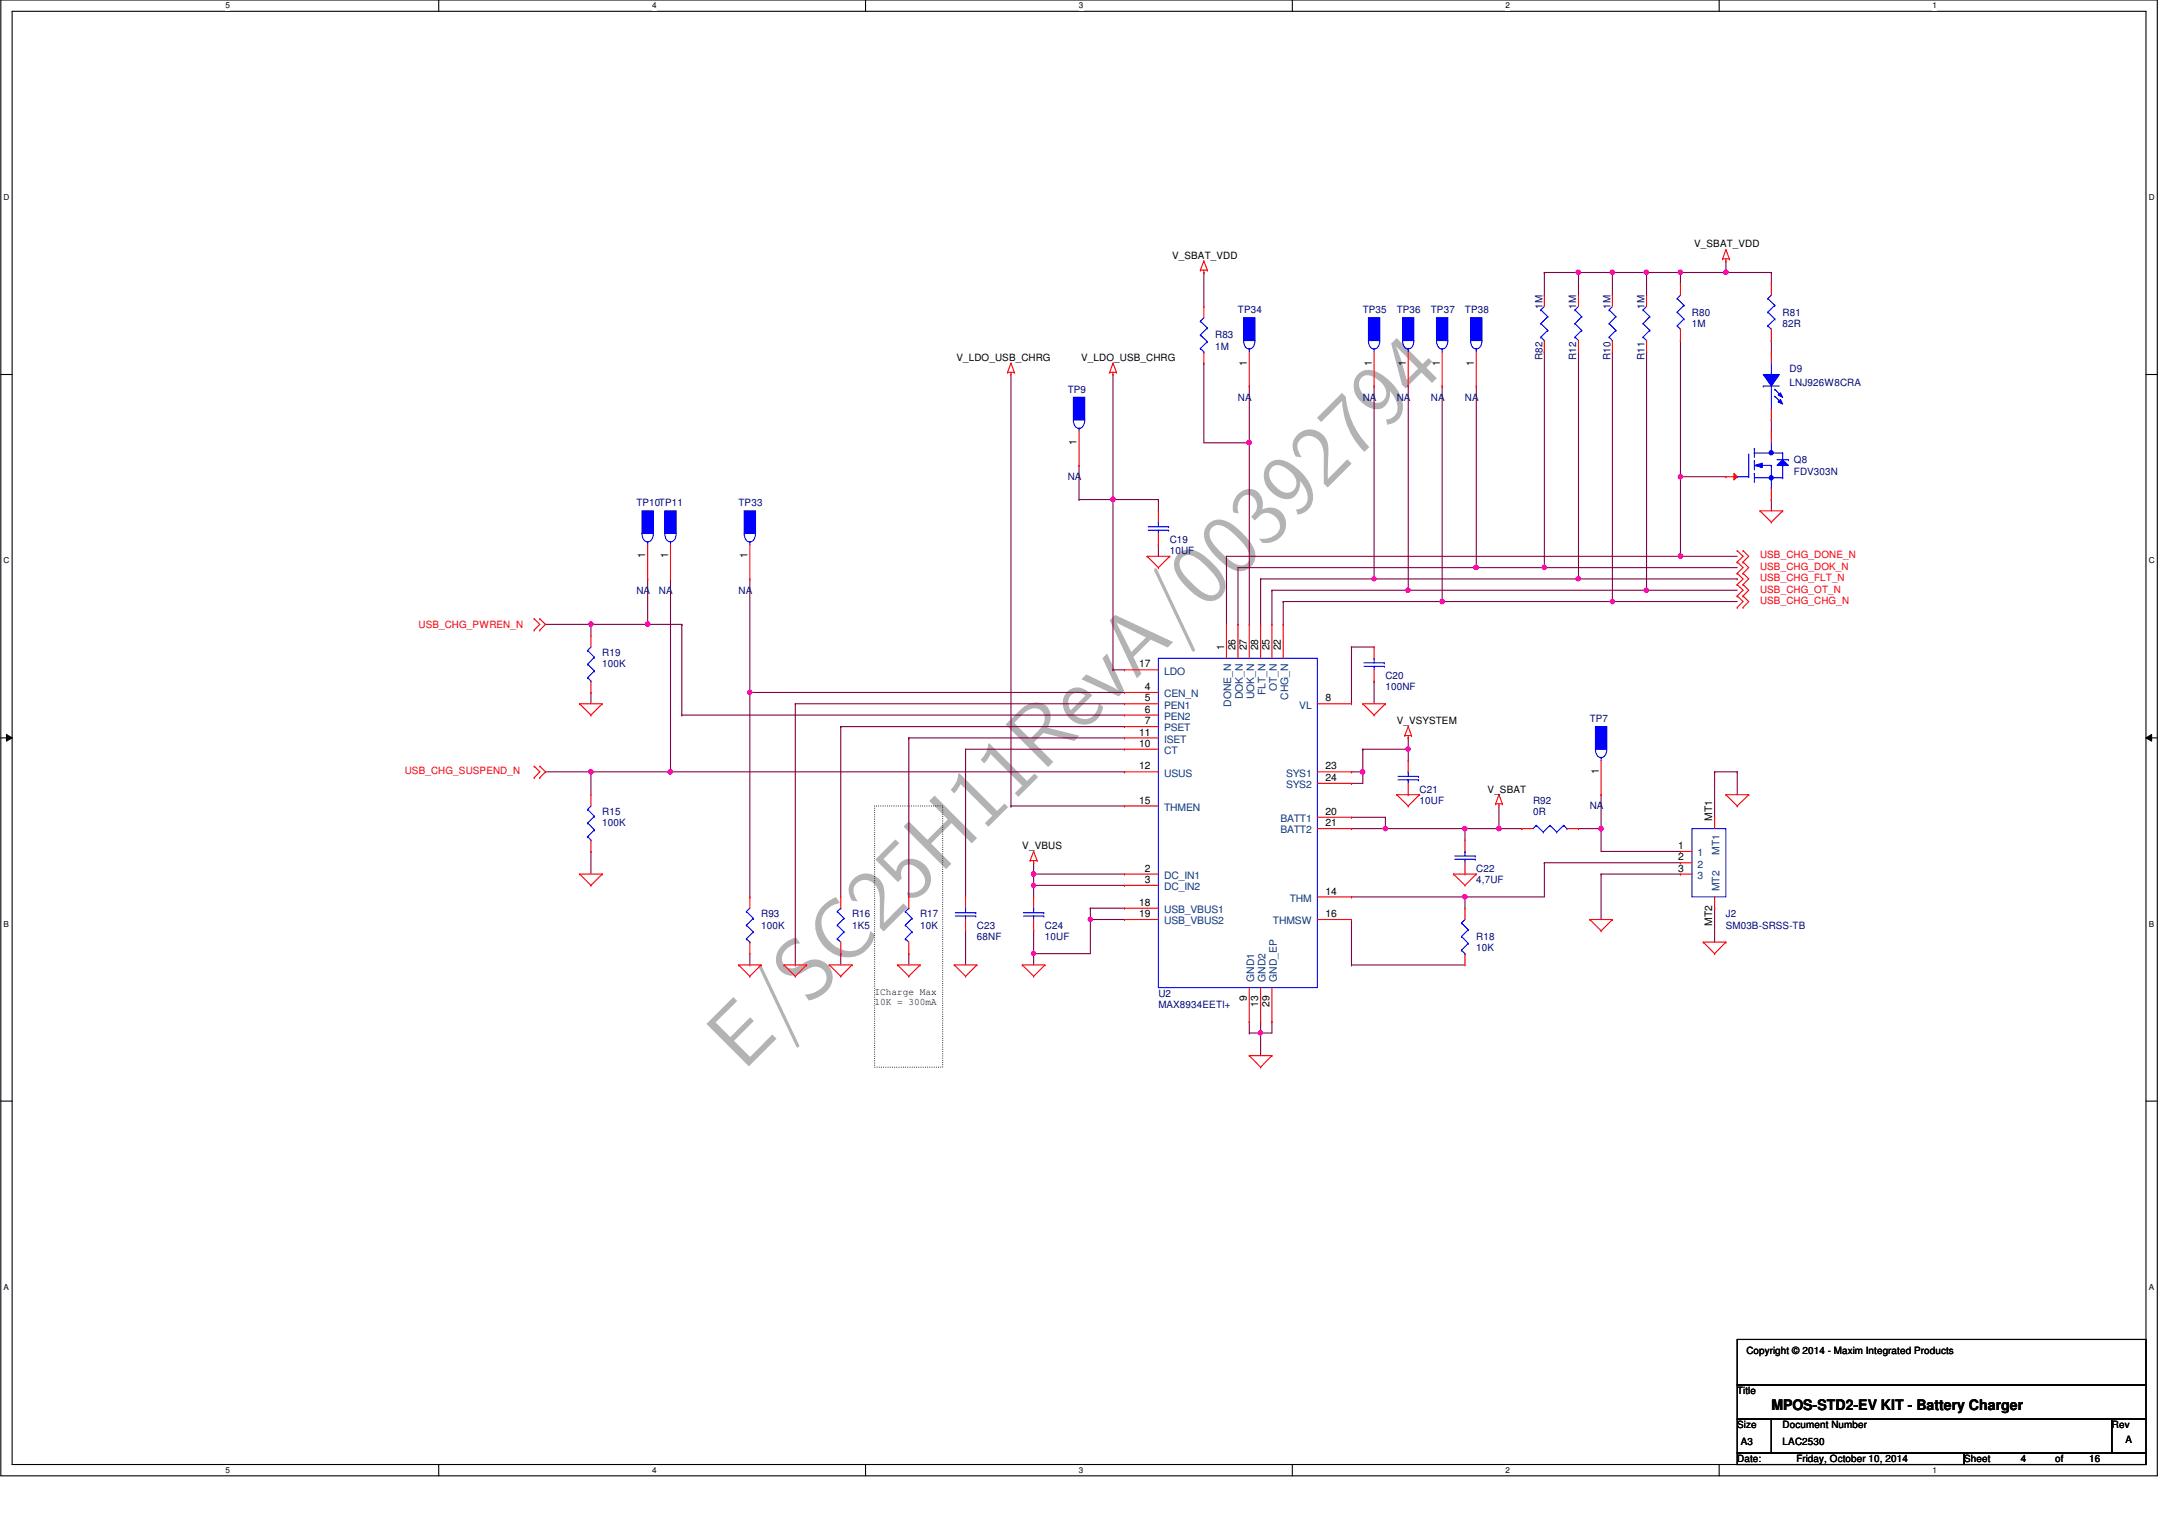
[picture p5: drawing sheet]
<svg xmlns="http://www.w3.org/2000/svg" width="420mm" height="297mm" viewBox="0 0 420 297" stroke-linecap="round" stroke-linejoin="round" font-family="sans-serif">
<path d="M.2 0h419.8v287.3h-419.8zM2.4 2.2h415.4v282.9h-415.4z" fill="none" stroke="#000" stroke-width=".21"/>
<g fill="#fff">
<path d="M43.9 .2h.9v1.8h-.9z"/>
<path d="M43.9 285.3h.9v1.8h-.9z"/>
</g>
<path d="M85.4 0v2.2M85.4 285.1v2.2" fill="none" stroke="#000" stroke-width=".21"/>
<g fill="#fff">
<path d="M126.9 .2h.9v1.8h-.9z"/>
<path d="M126.9 285.3h.9v1.8h-.9z"/>
</g>
<path d="M168.5 0v2.2M168.5 285.1v2.2" fill="none" stroke="#000" stroke-width=".21"/>
<g fill="#fff">
<path d="M210 .2h.9v1.8h-.9z"/>
<path d="M210 285.3h.9v1.8h-.9z"/>
</g>
<path d="M251.6 0v2.2M251.6 285.1v2.2" fill="none" stroke="#000" stroke-width=".21"/>
<g fill="#fff">
<path d="M293.1 .2h.9v1.8h-.9z"/>
<path d="M293.1 285.3h.9v1.8h-.9z"/>
</g>
<path d="M334.7 0v2.2M334.7 285.1v2.2" fill="none" stroke="#000" stroke-width=".21"/>
<g fill="#fff">
<path d="M376.2 .2h.9v1.8h-.9z"/>
<path d="M376.2 285.3h.9v1.8h-.9z"/>
<path d="M.7 37.5h1.2v1.8h-1.2z"/>
<path d="M418.4 37.5h1.1v1.8h-1.1z"/>
<path d="M.7 108.2h1.2v1.8h-1.2z"/>
<path d="M418.4 108.2h1.1v1.8h-1.1z"/>
</g>
<path d="M.2 72.9h2.2M417.8 72.9h2.2" fill="none" stroke="#000" stroke-width=".21"/>
<g fill="#fff">
<path d="M.7 179h1.1v1.8h-1.1z"/>
<path d="M418.4 179h1v1.8h-1z"/>
</g>
<path d="M.2 143.6h2.2M417.8 143.6h2.2" fill="none" stroke="#000" stroke-width=".21"/>
<path d="M1.3 143l1.1 .6-1.1 .7zM417.8 143.6l1.1-.6v1.3z" fill="#000"/>
<path d="M1.3 143l1.1 .6-1.1 .7zM417.8 143.6l1.1-.6v1.3z" fill="none" stroke="#000" stroke-width=".19"/>
<g fill="#fff">
<path d="M.7 249.7h1.1v1.8h-1.1z"/>
<path d="M418.4 249.7h1v1.8h-1z"/>
</g>
<path d="M.2 214.3h2.2M417.8 214.3h2.2" fill="none" stroke="#000" stroke-width=".21"/>
<path d="M170.3 156.9h13.2v50.8h-13.2z" fill="none" stroke="#000" stroke-width=".21" stroke-dasharray="0 .4"/>
<path d="M146 134.8v39.8M146 174.6h.1M269.7 161.3h.1M269.7 161.3h22.1M291.8 161.3h.1" fill="none" stroke="#800040" stroke-width=".21"/>
<circle cx="285.2" cy="161.3" r=".43" fill="#f0f"/>
<circle cx="285.2" cy="161.3" r=".43" fill="none" stroke="#f0f" stroke-width=".21"/>
<circle cx="291.8" cy="161.3" r=".43" fill="#f0f"/>
<circle cx="291.8" cy="161.3" r=".43" fill="none" stroke="#f0f" stroke-width=".21"/>
<path d="M263.1 161.3h.1M263.1 161.3h6.6M285.2 161.3h.1M285.2 161.3v2.2" fill="none" stroke="#800040" stroke-width=".21"/>
<circle cx="269.7" cy="161.3" r=".43" fill="#f0f"/>
<circle cx="269.7" cy="161.3" r=".43" fill="none" stroke="#f0f" stroke-width=".21"/>
<path d="M263.1 159.1h.1M263.1 159.1h6.6M265.3 145.8h.1M269.7 159.1h.1M269.7 159.1v2.2M274.2 143.6h.1M274.2 143.6v2.2h-8.9" fill="none" stroke="#800040" stroke-width=".21"/>
<circle cx="274.1" cy="145.8" r=".42" fill="#f0f"/>
<circle cx="274.1" cy="145.8" r=".42" fill="none" stroke="#f0f" stroke-width=".21"/>
<path d="M263.1 152.5h.1M263.1 150.2h.1M263.1 150.2h2.2M265.3 145.8h.1M265.3 150.2h.1M265.3 145.8v6.7h-2.2M274.2 145.8h.1M274.2 145.8v2.2" fill="none" stroke="#800040" stroke-width=".21"/>
<circle cx="265.3" cy="150.2" r=".43" fill="#f0f"/>
<circle cx="265.3" cy="150.2" r=".43" fill="none" stroke="#f0f" stroke-width=".21"/>
<path d="M263.1 174.6h.1M263.1 174.6h22.1" fill="none" stroke="#800040" stroke-width=".21"/>
<circle cx="285.2" cy="174.5" r=".43" fill="#f0f"/>
<circle cx="285.2" cy="174.5" r=".43" fill="none" stroke="#f0f" stroke-width=".21"/>
<path d="M263.1 179h.1M263.1 179v8.8M285.2 174.6h.1M285.2 174.6v2.2M285.2 174.6h15.5M245.4 198.9h.1M245.4 198.9v2.2M263.1 187.8h.1M263.1 187.8h22.1" fill="none" stroke="#800040" stroke-width=".21"/>
<circle cx="245.4" cy="201.1" r=".4" fill="#f0f"/>
<circle cx="245.4" cy="201.1" r=".4" fill="none" stroke="#f0f" stroke-width=".21"/>
<g fill="none" stroke="#800040" stroke-width=".21">
<path d="M216.7 97.2h.1M216.7 97.2h8.8M216.7 97.2v33.2M225.5 97.2h.1M225.5 97.2v2.2M225.5 106h.1M225.5 106v2.3M216.7 130.4h.1M216.7 130.4h2.2M201.2 170.1h.1M201.2 170.1h17.7M243.2 198.9h.1"/>
<path d="M243.2 198.9v2.2M247.6 198.9h.1M247.6 198.9v2.2h-4.4M243.2 201.1h.1M245.4 201.1h.1M245.4 201.1v4.4"/>
</g>
<circle cx="201.2" cy="170.1" r=".42" fill="#f0f"/>
<circle cx="201.2" cy="170.1" r=".42" fill="none" stroke="#f0f" stroke-width=".21"/>
<path d="M201.2 170.1h.1M201.2 172.3h.1M201.2 170.1v2.2M201.2 172.3h17.7" fill="none" stroke="#800040" stroke-width=".21"/>
<circle cx="201.2" cy="172.3" r=".42" fill="#f0f"/>
<circle cx="201.2" cy="172.3" r=".42" fill="none" stroke="#f0f" stroke-width=".21"/>
<path d="M201.2 172.3h.1M201.2 172.3v2.3M201.2 181.2h.1M201.2 185.6h.1M201.2 181.2v4.4M201.2 185.6h11.1" fill="none" stroke="#800040" stroke-width=".21"/>
<circle cx="201.2" cy="185.6" r=".42" fill="#f0f"/>
<circle cx="201.2" cy="185.6" r=".42" fill="none" stroke="#f0f" stroke-width=".21"/>
<path d="M212.3 179h.1M212.3 179v6.6M201.2 185.6h.1M201.2 185.6v2.2" fill="none" stroke="#800040" stroke-width=".21"/>
<circle cx="212.3" cy="179" r=".4" fill="#f0f"/>
<circle cx="212.3" cy="179" r=".4" fill="none" stroke="#f0f" stroke-width=".21"/>
<g fill="none" stroke="#800040" stroke-width=".21">
<path d="M196.8 72.9v84M216.7 72.9h.1M216.7 72.9v24.3M146 134.8h.1M146 134.8h72.9M154.8 137h.1M154.8 137v50.8M154.8 137h64.1M263.1 125.9h.1M263.1 125.9h4.4M263.1 125.9v11.1M267.5 132.6h.1"/>
<path d="M267.5 132.6v4.4M163.7 141.4h.1M163.7 141.4v33.2M163.7 141.4h55.2M188 145.8h.1M188 145.8v28.8M188 145.8h30.9M196.8 156.9h.1M196.8 156.9h22.1M201.2 167.9h.1M201.2 167.9v2.2M212.3 179h.1"/>
<path d="M212.3 176.8h.1M212.3 179h6.6M212.3 176.8h6.6M212.3 176.8v2.2M154.8 187.8h.1M163.7 185.6h.1M163.7 185.6v2.2M176.9 185.6h.1M176.9 185.6v2.2M188 181.2h.1M188 181.2v6.6"/>
</g>
<circle cx="146" cy="134.8" r=".4" fill="#f0f"/>
<circle cx="146" cy="134.8" r=".4" fill="none" stroke="#f0f" stroke-width=".21"/>
<path d="M106.2 121.5h8.9M115.1 134.8h.1M115.1 121.5h.1M115.1 134.8v2.2M176.9 143.6h.1M176.9 143.6v31M176.9 143.6h42" fill="none" stroke="#800040" stroke-width=".21"/>
<circle cx="115" cy="121.5" r=".43" fill="#f0f"/>
<circle cx="115" cy="121.5" r=".43" fill="none" stroke="#f0f" stroke-width=".21"/>
<g fill="none" stroke="#800040" stroke-width=".21">
<path d="M333.8 150.2h.1M333.8 150.2v8.9M333.8 150.2h4.4M338.2 150.2h.1M338.2 150.2v4.5M300.7 167.9h.1M300.7 167.9v6.7M300.7 167.9h26.5M311.7 170.1h.1M311.7 161.3h.1M311.7 170.1h15.5M311.7 161.3v4.4"/>
<path d="M311.7 170.1v8.9M327.2 170.1h.1M327.2 167.9h.1M333.8 176.8h.1M333.8 176.8v6.6"/>
</g>
<circle cx="311.7" cy="161.3" r=".42" fill="#f0f"/>
<circle cx="311.7" cy="161.3" r=".42" fill="none" stroke="#f0f" stroke-width=".21"/>
<path d="M245.4 112.7h.1M245.4 112.7v8.8M247.6 114.9h.1M247.6 114.9h26.6M247.6 114.9v6.6M249.8 117.1h31M267.5 112.7h.1M267.5 112.7h39.8M274.2 114.9h.1M280.8 117.1h.1M311.7 165.7h15.5M327.2 165.7h.1" fill="none" stroke="#800040" stroke-width=".21"/>
<circle cx="280.8" cy="117.1" r=".43" fill="#f0f"/>
<circle cx="280.8" cy="117.1" r=".43" fill="none" stroke="#f0f" stroke-width=".21"/>
<g fill="none" stroke="#800040" stroke-width=".21">
<path d="M238.8 108.3h.1M238.8 108.3v13.2M238.8 108.3h88.4M249.8 117.1h.1M249.8 117.1v4.4M132.7 121.5h.1M132.7 139.2h.1M132.7 121.5v17.7M132.7 139.2h86.2M115.1 150.2h.1M115.1 150.2v4.5M115.1 150.2h15.4"/>
<path d="M130.5 150.2h.1M115.1 165.7h.1M115.1 165.7v4.4"/>
</g>
<circle cx="327.2" cy="108.2" r=".43" fill="#f0f"/>
<circle cx="327.2" cy="108.2" r=".43" fill="none" stroke="#f0f" stroke-width=".21"/>
<path d="M115.1 121.5h.1M115.1 121.5v2.2M115.1 121.5h11M126.1 121.5h.1M106.2 150.2h.1M106.2 150.2h8.9" fill="none" stroke="#800040" stroke-width=".21"/>
<circle cx="115" cy="150.2" r=".43" fill="#f0f"/>
<circle cx="115" cy="150.2" r=".43" fill="none" stroke="#f0f" stroke-width=".21"/>
<path d="M267.5 75.1h.1M267.5 75.1v37.6M311.7 154.7h.1M311.7 154.7v6.6" fill="none" stroke="#800040" stroke-width=".21"/>
<circle cx="267.5" cy="112.7" r=".4" fill="#f0f"/>
<circle cx="267.5" cy="112.7" r=".4" fill="none" stroke="#f0f" stroke-width=".21"/>
<path d="M126.1 112.7v8.8M126.1 121.5h.1" fill="none" stroke="#800040" stroke-width=".21"/>
<circle cx="126.1" cy="121.5" r=".43" fill="#f0f"/>
<circle cx="126.1" cy="121.5" r=".43" fill="none" stroke="#f0f" stroke-width=".21"/>
<path d="M130.5 112.7v37.5M126.1 121.5h6.6M132.7 121.5h.1M130.5 150.2h.1" fill="none" stroke="#800040" stroke-width=".21"/>
<circle cx="130.5" cy="150.2" r=".43" fill="#f0f"/>
<circle cx="130.5" cy="150.2" r=".43" fill="none" stroke="#f0f" stroke-width=".21"/>
<path d="M210.1 97.2h.1M210.1 97.2h6.6M130.5 150.2h88.4M218.9 150.2h.1" fill="none" stroke="#800040" stroke-width=".21"/>
<circle cx="216.7" cy="97.2" r=".43" fill="#f0f"/>
<circle cx="216.7" cy="97.2" r=".43" fill="none" stroke="#f0f" stroke-width=".21"/>
<path d="M327.2 53h.1M327.2 53h17.7M327.2 53v2.2M336 50.8h.1M336 53h.1M336 50.8v2.2M210.1 90.6h.1M210.1 90.6v6.6M291.8 156.9v4.4M291.8 161.3h.1M291.8 161.3h4.5M296.3 161.3h.1" fill="none" stroke="#800040" stroke-width=".21"/>
<circle cx="336" cy="53" r=".43" fill="#f0f"/>
<circle cx="336" cy="53" r=".43" fill="none" stroke="#f0f" stroke-width=".21"/>
<path d="M344.9 53h.1M344.9 53v2.2M327.2 66.3h.1M327.2 66.3v26.5M344.9 66.3h.1M344.9 66.3v2.2M327.2 92.8h.1M327.2 92.8h8.8M344.9 81.7h.1M344.9 81.7v2.2" fill="none" stroke="#800040" stroke-width=".21"/>
<circle cx="327.2" cy="92.8" r=".43" fill="#f0f"/>
<circle cx="327.2" cy="92.8" r=".43" fill="none" stroke="#f0f" stroke-width=".21"/>
<path d="M243.2 86.2h.1M243.2 86.2v35.3M327.2 92.8v15.5M344.9 97.2h.1M344.9 97.2v2.2M245.4 112.7h.1M245.4 112.7h22.1M327.2 108.3h.1M327.2 108.3h11" fill="none" stroke="#800040" stroke-width=".21"/>
<circle cx="243.2" cy="86.1" r=".43" fill="#f0f"/>
<circle cx="243.2" cy="86.1" r=".43" fill="none" stroke="#f0f" stroke-width=".21"/>
<path d="M234.4 53h.1M234.4 53v6.6M234.4 70.7h.1M234.4 70.7v15.5h8.8M243.2 75.1h.1M243.2 75.1v11.1M274.2 75.1h.1M274.2 75.1v39.8M243.2 86.2h.1M274.2 114.9h.1M274.2 114.9h46.4" fill="none" stroke="#800040" stroke-width=".21"/>
<circle cx="320.5" cy="114.9" r=".43" fill="#f0f"/>
<circle cx="320.5" cy="114.9" r=".43" fill="none" stroke="#f0f" stroke-width=".21"/>
<circle cx="274.1" cy="114.9" r=".43" fill="#f0f"/>
<circle cx="274.1" cy="114.9" r=".43" fill="none" stroke="#f0f" stroke-width=".21"/>
<g fill="none" stroke="#800040" stroke-width=".21">
<path d="M313.9 53h.1M313.9 53h6.7M280.8 75.1h.1M280.8 75.1v42M146 112.7v22.1M280.8 117.1h.1M280.8 117.1h33.1M287.4 110.5h.1M287.4 110.5h-46.4v11M146 134.8h.1M241 121.5h.1M307.3 161.3h4.4"/>
<path d="M311.7 161.3h.1M146 187.8h.1M146 185.6v2.2"/>
</g>
<circle cx="320.5" cy="53" r=".43" fill="#f0f"/>
<circle cx="320.5" cy="53" r=".43" fill="none" stroke="#f0f" stroke-width=".21"/>
<circle cx="313.9" cy="53" r=".43" fill="#f0f"/>
<circle cx="313.9" cy="53" r=".43" fill="none" stroke="#f0f" stroke-width=".21"/>
<path d="M320.6 53h.1M320.6 53v4.4M320.6 53h6.6M313.9 68.5h.1M313.9 68.5v48.6M320.6 68.5h.1M320.6 68.5v46.4" fill="none" stroke="#800040" stroke-width=".21"/>
<circle cx="327.2" cy="53" r=".43" fill="#f0f"/>
<circle cx="327.2" cy="53" r=".43" fill="none" stroke="#f0f" stroke-width=".21"/>
<path d="M313.9 117.1h.1M313.9 117.1h24.3M320.6 114.9h.1M320.6 114.9h17.6" fill="none" stroke="#800040" stroke-width=".21"/>
<circle cx="313.9" cy="117.1" r=".43" fill="#f0f"/>
<circle cx="313.9" cy="117.1" r=".43" fill="none" stroke="#f0f" stroke-width=".21"/>
<path d="M307.3 53h.1M307.3 53v4.4M307.3 53h6.6M307.3 68.5h.1M307.3 68.5v44.2" fill="none" stroke="#800040" stroke-width=".21"/>
<circle cx="307.3" cy="53" r=".43" fill="#f0f"/>
<circle cx="307.3" cy="53" r=".43" fill="none" stroke="#f0f" stroke-width=".21"/>
<path d="M313.9 53h.1M313.9 53v4.4M307.3 112.7h30.9M338.2 112.7h.1" fill="none" stroke="#800040" stroke-width=".21"/>
<circle cx="307.3" cy="112.7" r=".42" fill="#f0f"/>
<circle cx="307.3" cy="112.7" r=".42" fill="none" stroke="#f0f" stroke-width=".21"/>
<path d="M300.7 68.5h.1M300.7 68.5v42" fill="none" stroke="#800040" stroke-width=".21"/>
<circle cx="300.6" cy="110.4" r=".42" fill="#f0f"/>
<circle cx="300.6" cy="110.4" r=".42" fill="none" stroke="#f0f" stroke-width=".21"/>
<path d="M300.7 53h.1M300.7 53v4.4M287.4 75.1v35.4M287.4 110.5h.1" fill="none" stroke="#800040" stroke-width=".21"/>
<circle cx="287.4" cy="110.4" r=".43" fill="#f0f"/>
<circle cx="287.4" cy="110.4" r=".43" fill="none" stroke="#f0f" stroke-width=".21"/>
<path d="M300.7 53h.1M300.7 53h6.6M287.4 110.5h50.8M300.7 110.5h.1" fill="none" stroke="#800040" stroke-width=".21"/>
<g fill="none" stroke="#f00" stroke-width=".21">
<path d="M233.7 52.6h.1M233.7 52.6h1.4M234.4 53h.1M234.4 50.8h.1M234.4 52.6v.4M234.4 50.8l.7 1.8M234.4 50.8l-.7 1.8M235.1 52.6h.1M300.7 57.4h.1M300.7 57.4v2.2M335.4 50.4h.1M335.4 50.4h1.3"/>
<path d="M336 50.8h.1M336 48.6h.1M336 50.4v.4M336 48.6l.7 1.8M336 48.6l-.6 1.8M336.7 50.4h.1M196.2 72.5h.1M196.2 72.5h1.3M196.8 72.9h.1M196.8 70.7h.1M196.8 72.5v.4M196.8 70.7l.7 1.8"/>
<path d="M196.8 70.7l-.6 1.8M197.5 72.5h.1M216.1 72.5h.1M216.1 72.5h1.3M216.7 72.9h.1M216.7 70.7h.1M216.7 72.5v.4M216.7 70.7l.7 1.8M216.7 70.7l-.6 1.8M217.4 72.5h.1M300.7 68.5h.1M300.7 66.3v2.2"/>
<path d="M342.7 99.4h.1M342.7 99.4h4.4M342.7 99.4l2.2 2.2M347.1 99.4h.1M347.1 99.4l-2.2 2.2M223.3 108.3h.1M223.3 108.3h4.4M223.3 108.3l2.2 2.2M225.5 110.5h.1M227.7 108.3h.1M227.7 108.3l-2.2 2.2M338.2 113.8h.1"/>
<path d="M338.2 111.6h.1M338.2 116h.1M338.2 118.2h.1M338.2 109.4h.1M338.2 107.2h.1M338.2 111.6l1.2 1.1-1.2 1.1M338.2 113.8l1.2 1.1-1.2 1.1M338.2 116l1.2 1.1-1.2 1.1M338.2 107.2l1.2 1.1-1.2 1.1M338.2 109.4l1.2 1.1-1.2 1.1M339.4 113.8h.1M339.4 111.6h.1"/>
<path d="M339.4 116h.1M339.4 118.2h.1M339.4 109.4h.1M339.4 107.2h.1M339.4 111.6l1.1 1.1-1.1 1.1M339.4 113.8l1.1 1.1-1.1 1.1M339.4 116l1.1 1.1-1.1 1.1M339.4 107.2l1.1 1.1-1.1 1.1M339.4 109.4l1.1 1.1-1.1 1.1M344.9 101.6h.1M104 122.6h.1M104 120.4h.1"/>
<path d="M104 120.4l1.1 1.1-1.1 1.1M105.1 120.4h.1M105.1 122.6h.1M105.1 120.4l1.1 1.1-1.1 1.1M112.8 137h.1M112.8 137h4.5M112.8 137l2.3 2.2M115.1 139.2h.1M117.3 137h.1M117.3 137l-2.2 2.2M265.3 137h.1M265.3 137h4.4"/>
<path d="M265.3 137l2.2 2.2M267.5 139.2h.1M269.7 137h.1M269.7 137l-2.2 2.2M104 149.1h.1M104 151.4h.1M104 149.1l1.1 1.1-1.1 1.2M105.1 151.4h.1M105.1 149.1h.1M105.1 149.1l1.1 1.1-1.1 1.2M271.9 154.7h.1M271.9 154.7h4.5"/>
<path d="M271.9 154.7l2.3 2.2M273.5 143.2h.1M273.5 143.2h1.3M274.2 143.6h.1M274.2 141.4h.1M274.2 156.9h.1M274.2 143.2v.4M274.2 141.4l-.7 1.8M274.2 141.4l.6 1.8M274.8 143.2h.1M276.4 154.7h.1M276.4 154.7l-2.2 2.2"/>
<path d="M291.2 156.5h.1M291.2 156.5h1.3M291.8 156.9h.1M291.8 154.7h.1M291.8 156.5v.4M291.8 154.7l-.6 1.8M291.8 154.7l.7 1.8M292.5 156.5h.1M336 154.7h.1M336 154.7h4.5M336 154.7l2.2 2.2M338.2 156.9h.1"/>
<path d="M340.5 154.7h.1M340.5 154.7l-2.3 2.2M112.8 170.1h.1M112.8 170.1h4.5M112.8 170.1l2.3 2.2M115.1 172.3h.1M117.3 170.1h.1M117.3 170.1l-2.2 2.2M200.6 167.5h.1M200.6 167.5h1.3M201.2 167.9h.1M201.2 165.7h.1"/>
<path d="M201.2 167.5v.4M201.2 165.7l-.6 1.8M201.2 165.7l.7 1.8M201.9 167.5h.1M283 170.1h.1M283 170.1h4.4M283 170.1l2.2 2.2M285.2 172.3h.1M287.4 170.1h.1M287.4 170.1l-2.2 2.2M309.5 179h.1M309.5 179h4.4"/>
<path d="M309.5 179l2.2 2.2M313.9 179h.1M313.9 179l-2.2 2.2M143.8 187.8h.1M143.8 187.8h4.4M143.8 187.8l2.2 2.2M146 190h.1M148.2 187.8h.1M148.2 187.8l-2.2 2.2M152.6 187.8h.1M152.6 187.8h4.4M152.6 187.8l2.2 2.2"/>
<path d="M154.8 190h.1M157 187.8h.1M157 187.8l-2.2 2.2M161.4 187.8h.1M161.4 187.8h4.5M161.4 187.8l2.3 2.2M163.7 190h.1M165.9 187.8h.1M165.9 187.8l-2.2 2.2M174.7 187.8h.1M174.7 187.8h4.4M174.7 187.8l2.2 2.2"/>
<path d="M176.9 190h.1M179.1 187.8h.1M179.1 187.8l-2.2 2.2M185.8 187.8h.1M185.8 187.8h4.4M185.8 187.8l2.2 2.2M188 190h.1M190.2 187.8h.1M190.2 187.8l-2.2 2.2M199 187.8h.1M199 187.8h4.4M199 187.8l2.2 2.2"/>
<path d="M201.2 190h.1M203.4 187.8h.1M203.4 187.8l-2.2 2.2M311.7 181.2h.1M331.6 183.4h.1M331.6 183.4h4.4M331.6 183.4l2.2 2.2M333.8 185.6h.1M336 183.4h.1M336 183.4l-2.2 2.2M243.2 205.5h.1M243.2 205.5h4.4"/>
<path d="M243.2 205.5l2.2 2.2M245.4 207.7h.1M247.6 205.5h.1M247.6 205.5l-2.2 2.2"/>
</g>
<path d="M338.2 260.7h79.6v8.9h-79.6zM338.2 269.6h79.6v6.6h-79.6zM338.2 276.2h6.7v6.6h-6.7zM344.9 276.2h66.3v6.6h-66.3zM411.2 276.2h6.6v6.6h-6.6zM338.2 282.8h44.2v2.3h-44.2zM382.4 282.8h35.4v2.3h-35.4z" fill="none" stroke="#000" stroke-width=".21"/>
<path d="M300.7 59.6l-.7 .7M300 60.3h.1M300 63h.1M300 65.6h.1M300 60.3l1.4 1.3M300 63l1.4 1.3M300 65.6l.7 .7M300.7 66.3h.1M301.4 61.6h.1M301.4 64.3h.1M301.4 61.6l-1.4 1.4M301.4 64.3l-1.4 1.3" fill="none" stroke="#00f" stroke-width=".21"/>
<path d="M242.1 61.8h2.2v4.5h-2.2z" fill-rule="evenodd" fill="#00f"/>
<g fill="none" stroke="#00f" stroke-width=".21">
<path d="M307.3 59.6l-.6 .7M242.1 61.8h2.2v4.5h-2.2zM242.1 66.3a1.38 1.38 0 0 0 1.1 1.6 1.38 1.38 0 0 0 1.1-1.6M243.2 67.8h.1M243.2 67.8v.7M306.7 60.3h.1M306.7 63h.1M306.7 65.6h.1M306.7 60.3l1.3 1.3M306.7 63l1.3 1.3M306.7 65.6l.6 .7M307.3 66.3h.1"/>
<path d="M308 61.6h.1M308 64.3h.1M308 61.6l-1.3 1.4M308 64.3l-1.3 1.3M265.5 129.7h4M265.5 129h4M267.5 129.7h.1M267.5 128.1h.1M267.5 128.1v.9M267.5 129.7v.7M269.5 129.7h.1M269.5 129h.1"/>
</g>
<path d="M307.3 57.4h.1M307.3 57.4v2.2M243.2 75.1h.1M243.2 68.5v6.6M307.3 68.5h.1M307.3 66.3v2.2M267.5 132.6h.1M267.5 125.9h.1M267.5 125.9v2.2M267.5 130.4v2.2" fill="none" stroke="#f00" stroke-width=".21"/>
<path d="M266.4 61.8h2.2v4.5h-2.2z" fill-rule="evenodd" fill="#00f"/>
<g fill="none" stroke="#00f" stroke-width=".21">
<path d="M344.2 58.1h.1M344.2 58.1l1.4 1.3M344.9 57.4l-.7 .7M345.6 59.4h.1M345.6 59.4l-1.4 1.3M266.4 61.8h2.2v4.5h-2.2zM266.4 66.3a1.38 1.38 0 0 0 1.1 1.6 1.38 1.38 0 0 0 1.1-1.6M267.5 67.8h.1M267.5 67.8v.7M344.2 60.7h.1M344.2 63.4h.1M344.2 60.7l1.4 1.4"/>
<path d="M344.2 63.4l.7 .7M344.9 64.1h.1M345.6 62.1h.1M345.6 62.1l-1.4 1.3M283.2 167.3h4M283.2 166.6h4M285.2 167.3h.1M285.2 165.7h.1M285.2 165.7v.9M285.2 167.3v.6M287.2 167.3h.1M287.2 166.6h.1"/>
</g>
<path d="M344.9 55.2h.1M344.9 55.2v2.2M267.5 75.1h.1M267.5 68.5v6.6M344.9 66.3h.1M344.9 64.1v2.2M285.2 170.1h.1M285.2 163.5h.1M285.2 163.5v2.2M285.2 167.9v2.2" fill="none" stroke="#f00" stroke-width=".21"/>
<path d="M144.9 99.4h2.2v4.4h-2.2z" fill-rule="evenodd" fill="#00f"/>
<g fill="none" stroke="#00f" stroke-width=".21">
<path d="M144.9 99.4h2.2v4.4h-2.2zM144.9 103.8a1.38 1.38 0 0 0 1.1 1.7 1.38 1.38 0 0 0 1.1-1.7M146 105.4h.1M146 105.4v.6M114.4 126.6h.1M114.4 129.3h.1M114.4 131.9h.1M114.4 126.6l1.3 1.3M114.4 129.3l1.3 1.3M114.4 131.9l.7 .7M115.1 132.6h.1M115.1 125.9l-.7 .7"/>
<path d="M115.7 127.9h.1M115.7 130.6h.1M115.7 127.9l-1.3 1.4M115.7 130.6l-1.3 1.3"/>
</g>
<path d="M146 112.7h.1M146 106v6.7M115.1 123.7h.1M115.1 134.8h.1M115.1 123.7v2.2M115.1 132.6v2.2" fill="none" stroke="#f00" stroke-width=".21"/>
<path d="M129.4 99.4h2.2v4.4h-2.2z" fill-rule="evenodd" fill="#00f"/>
<g fill="none" stroke="#00f" stroke-width=".21">
<path d="M233.7 62.5h.1M233.7 65.2h.1M233.7 67.8h.1M233.7 62.5l1.4 1.3M233.7 65.2l1.4 1.3M233.7 67.8l.7 .7M234.4 68.5h.1M234.4 61.8l-.7 .7M235.1 63.8h.1M235.1 66.5h.1M235.1 63.8l-1.4 1.4M235.1 66.5l-1.4 1.3"/>
<path d="M129.4 99.4h2.2v4.4h-2.2zM129.4 103.8a1.38 1.38 0 0 0 1.1 1.7 1.38 1.38 0 0 0 1.1-1.7M130.5 105.4h.1M130.5 105.4v.6M145.3 177.4h.1M145.3 177.4l1.4 1.4M146 176.8l-.7 .6M146.7 178.8h.1M146.7 178.8l-1.4 1.3M145.3 180.1h.1M145.3 182.8h.1M145.3 180.1l1.4 1.3"/>
<path d="M145.3 182.8l.7 .6M146 183.4h.1M146.7 181.4h.1M146.7 181.4l-1.4 1.4"/>
</g>
<path d="M234.4 59.6h.1M234.4 59.6v2.2M234.4 70.7h.1M234.4 68.5v2.2M130.5 112.7h.1M130.5 106v6.7M146 174.6h.1M146 174.6v2.2M146 185.6h.1M146 183.4v2.2" fill="none" stroke="#f00" stroke-width=".21"/>
<path d="M125 99.4h2.2v4.4h-2.2z" fill-rule="evenodd" fill="#00f"/>
<path d="M125 99.4h2.2v4.4h-2.2zM125 103.8a1.38 1.38 0 0 0 1.1 1.7 1.38 1.38 0 0 0 1.1-1.7M126.1 105.4h.1M126.1 105.4v.6" fill="none" stroke="#00f" stroke-width=".21"/>
<path d="M126.1 112.7h.1M126.1 106v6.7" fill="none" stroke="#f00" stroke-width=".21"/>
<path d="M273.1 61.8h2.2v4.5h-2.2z" fill-rule="evenodd" fill="#00f"/>
<path d="M273.1 61.8h2.2v4.5h-2.2zM273.1 66.3a1.38 1.38 0 0 0 1.1 1.6 1.38 1.38 0 0 0 1.1-1.6M274.2 67.8h.1M274.2 67.8v.7M199.3 178.3h3.9M199.3 177.7h3.9M201.2 178.3h.1M201.2 176.8h.1M201.2 176.8v.9M201.2 178.3v.7M203.2 178.3h.1M203.2 177.7h.1" fill="none" stroke="#00f" stroke-width=".21"/>
<path d="M274.2 75.1h.1M274.2 68.5v6.6M201.2 174.6h.1M201.2 174.6v2.2M201.2 179v2.2M201.2 181.2h.1" fill="none" stroke="#f00" stroke-width=".21"/>
<path d="M279.7 61.8h2.2v4.5h-2.2z" fill-rule="evenodd" fill="#00f"/>
<path d="M279.7 61.8h2.2v4.5h-2.2zM279.7 66.3a1.38 1.38 0 0 0 1.1 1.6 1.38 1.38 0 0 0 1.1-1.6M280.8 67.8h.1M280.8 67.8v.7M343.3 75.1h.1M343.3 75.1h3.1M344.9 72.9h.1M344.9 79.5h.1M344.9 70.7v2.2M344.9 75.1v4.4M329.4 161.3h6.6v13.3h-6.6z" fill="none" stroke="#00f" stroke-width=".21"/>
<path d="M280.8 75.1h.1M280.8 68.5v6.6M333.8 159.1h.1M333.8 159.1v2.2M327.2 165.7h.1M327.2 167.9h.1M327.2 170.1h.1M327.2 165.7h2.2M327.2 167.9h2.2M327.2 170.1h2.2M333.8 176.8h.1M333.8 174.6v2.2" fill="none" stroke="#f00" stroke-width=".21"/>
<path d="M343.3 72.9h3.1l-1.5 2.2z" fill-rule="evenodd" fill="#00f"/>
<path d="M343.3 72.9h3.1l-1.5 2.2z" fill="none" stroke="#00f" stroke-width=".21"/>
<path d="M346.7 77.8l.4 .9-.9-.5z" fill-rule="evenodd" fill="#00f"/>
<path d="M346.7 77.8l.4 .9-.9-.5z" fill="none" stroke="#00f" stroke-width=".21"/>
<path d="M346.2 76.9l.5-.4 .4 .8z" fill-rule="evenodd" fill="#00f"/>
<g fill="none" stroke="#00f" stroke-width=".21">
<path d="M345.6 75.8h.1M345.6 77.1h.1M345.6 75.8l1.3 1.3M345.6 77.1l1.3 1.3M346.2 76.9l.5-.4 .4 .8zM272.2 151.8h4M272.2 151.1h4M274.2 151.8h.1M274.2 150.2h.1M274.2 150.2v.9M274.2 151.8v.7M276.2 151.8h.1"/>
<path d="M276.2 151.1h.1"/>
</g>
<path d="M344.9 68.5h.1M344.9 68.5v2.2M344.9 79.5v2.2M344.9 81.7h.1M274.2 154.7h.1M274.2 148h.1M274.2 148v2.2M274.2 152.5v2.2" fill="none" stroke="#f00" stroke-width=".21"/>
<path d="M346 90.6l1.1-1.1 1.1 1.1z" fill="#00f"/>
<g fill="none" stroke="#00f" stroke-width=".21">
<path d="M338.2 92.8h.1M338.2 92.8h2.3M340.5 92.8h.1M340.5 88.4v4.4M341.6 92.2h.1M341.6 89.7h.1M341.6 87.3h.1M341.6 88.2h.1M341.6 87.3v1.7M341.6 89.7v1.8M341.6 92.2v1.7M341.6 93h5.5"/>
<path d="M341.6 88.2h5.5M342.7 90.6h2.2M344.9 88.2h.1M344.9 90.6h.1M344.9 95h.1M344.9 86.2v2M344.9 90.6v4.4M346 90.6l1.1-1.1 1.1 1.1zM346 89.5h2.2M347.1 93h.1M347.1 90.6h.1M347.1 88.2h.1"/>
<path d="M347.1 88.2v1.3M347.1 90.6v2.4M348.2 89.5h.1"/>
</g>
<path d="M341.6 90.6l1.5-.4v.8z" fill="#00f"/>
<path d="M341.6 90.6l1.5-.4v.8z" fill="none" stroke="#00f" stroke-width=".21"/>
<circle cx="344.8" cy="88.1" r=".42" fill="#00f"/>
<circle cx="344.8" cy="88.1" r=".42" fill="none" stroke="#00f" stroke-width=".21"/>
<circle cx="344.8" cy="93" r=".42" fill="#00f"/>
<circle cx="344.8" cy="93" r=".42" fill="none" stroke="#00f" stroke-width=".21"/>
<path d="M337.6 92.2l.6 .6-.6 .6z" fill="#f00"/>
<path d="M336 92.8h.1M336 92.8h2.2M337.6 92.2l.6 .6-.6 .6zM344.9 97.2h.1M344.9 83.9h.1M344.9 83.9v2.3M344.9 95v2.2" fill="none" stroke="#f00" stroke-width=".21"/>
<path d="M286.3 61.8h2.2v4.5h-2.2z" fill-rule="evenodd" fill="#00f"/>
<g fill="none" stroke="#00f" stroke-width=".21">
<path d="M286.3 61.8h2.2v4.5h-2.2zM286.3 66.3a1.38 1.38 0 0 0 1.1 1.6 1.38 1.38 0 0 0 1.1-1.6M287.4 67.8h.1M287.4 67.8v.7M223.6 103.2h3.9M223.6 102.5h3.9M225.5 103.2h.1M225.5 101.6h.1M225.5 101.6v.9M225.5 103.2v.6M227.5 103.2h.1M227.5 102.5h.1"/>
<path d="M163 177.4h.1M163 177.4l1.3 1.4M163.7 176.8h.1M163.7 176.8l-.7 .6M164.3 178.8h.1M164.3 178.8l-1.3 1.3M163 182.8h.1M163 180.1h.1M163 182.8l.7 .6M163 180.1l1.3 1.3M164.3 181.4h.1M164.3 181.4l-1.3 1.4"/>
</g>
<path d="M287.4 75.1h.1M287.4 68.5v6.6M225.5 99.4h.1M225.5 99.4v2.2M225.5 106h.1M225.5 103.8v2.2M163.7 174.6h.1M163.7 174.6v2.2M163.7 185.6h.1M163.7 183.4v2.2" fill="none" stroke="#f00" stroke-width=".21"/>
<path d="M310.6 141.4h2.2v4.4h-2.2z" fill-rule="evenodd" fill="#00f"/>
<g fill="none" stroke="#00f" stroke-width=".21">
<path d="M313.9 59.6l-.6 .7M313.3 60.3h.1M313.3 63h.1M313.3 65.6h.1M313.3 60.3l1.3 1.3M313.3 63l1.3 1.3M313.3 65.6l.6 .7M313.9 66.3h.1M314.6 61.6h.1M314.6 64.3h.1M314.6 61.6l-1.3 1.4M314.6 64.3l-1.3 1.3"/>
<path d="M310.6 141.4h2.2v4.4h-2.2zM310.6 145.8a1.38 1.38 0 0 0 1.1 1.7 1.38 1.38 0 0 0 1.1-1.7M311.7 147.4h.1M311.7 147.4v.6M284.6 179.7h.1M284.6 179.7l1.3 1.3M285.2 179l-.6 .7M299.1 160.7h.1M299.1 160.7l-.6 .6M299.1 160.7l1.4 1.3M300.5 162h.1M301.8 160.7h.1"/>
<path d="M301.8 160.7l-1.3 1.3M301.8 160.7l1.3 1.3M303.1 162h.1M304.4 160.7h.1M304.4 160.7l-1.3 1.3M304.4 160.7l.7 .6M305.1 161.3h.1M284.6 182.3h.1M284.6 185h.1M284.6 182.3l1.3 1.3M284.6 185l.6 .6M285.2 185.6h.1"/>
<path d="M285.9 181h.1M285.9 183.6h.1M285.9 181l-1.3 1.3M285.9 183.6l-1.3 1.4"/>
</g>
<g fill="none" stroke="#f00" stroke-width=".21">
<path d="M313.9 57.4h.1M313.9 57.4v2.2M313.9 68.5h.1M313.9 66.3v2.2M311.7 154.7h.1M311.7 148v6.7M285.2 176.8h.1M285.2 176.8v2.2M296.3 161.3h.1M296.3 161.3h2.2M305.1 161.3h2.2M307.3 161.3h.1"/>
<path d="M285.2 187.8h.1M285.2 185.6v2.2"/>
</g>
<path d="M209 77.3h2.2v4.4h-2.2z" fill-rule="evenodd" fill="#00f"/>
<g fill="none" stroke="#00f" stroke-width=".21">
<path d="M320.6 59.6l-.7 .7M326.5 58.1h.1M326.5 58.1l1.4 1.3M327.2 57.4l-.7 .7M327.9 59.4h.1M327.9 59.4l-1.4 1.3M209 77.3h2.2v4.4h-2.2zM319.9 60.3h.1M319.9 63h.1M319.9 65.6h.1M319.9 60.3l1.3 1.3M319.9 63l1.3 1.3"/>
<path d="M319.9 65.6l.7 .7M320.6 66.3h.1M321.2 61.6h.1M321.2 64.3h.1M321.2 61.6l-1.3 1.4M321.2 64.3l-1.3 1.3M326.5 60.7h.1M326.5 63.4h.1M326.5 60.7l1.4 1.4M326.5 63.4l.7 .7M327.2 64.1h.1M327.9 62.1h.1"/>
<path d="M327.9 62.1l-1.4 1.3M209 81.7a1.38 1.38 0 0 0 1.1 1.7 1.38 1.38 0 0 0 1.1-1.7M210.1 83.3h.1M210.1 83.3v.6M225.5 128.1h31v64.1h-31zM114.4 157.6h.1M114.4 157.6l1.3 1.3M115.1 156.9l-.7 .7M115.7 158.9h.1M115.7 158.9l-1.3 1.3M114.4 160.2h.1M114.4 162.9h.1"/>
<path d="M114.4 160.2l1.3 1.3M114.4 162.9l.7 .6M115.1 163.5h.1M115.7 161.5h.1M115.7 161.5l-1.3 1.4M176.3 177.4h.1M176.3 177.4l1.3 1.4M176.9 176.8h.1M176.9 176.8l-.6 .6M177.6 178.8h.1M177.6 178.8l-1.3 1.3M186 178.3h4"/>
<path d="M186 177.7h4M188 178.3h.1M188 176.8h.1M188 176.8v.9M188 178.3v.7M190 178.3h.1M190 177.7h.1M176.3 182.8h.1M176.3 180.1h.1M176.3 182.8l.6 .6M176.3 180.1l1.3 1.3M177.6 181.4h.1"/>
<path d="M177.6 181.4l-1.3 1.4"/>
</g>
<g fill="none" stroke="#f00" stroke-width=".21">
<path d="M320.6 57.4h.1M320.6 57.4v2.2M327.2 55.2h.1M327.2 55.2v2.2M320.6 68.5h.1M320.6 66.3v2.2M327.2 66.3h.1M327.2 64.1v2.2M210.1 90.6h.1M210.1 83.9v6.7M218.9 134.8h.1M218.9 137h.1"/>
<path d="M218.9 139.2h.1M218.9 130.4h.1M218.9 134.8h6.6M218.9 137h6.6M218.9 139.2h6.6M218.9 130.4h6.6M238.8 121.5h.1M238.8 121.5v6.6M241 121.5h.1M241 121.5v6.6M243.2 121.5h.1M243.2 121.5v6.6"/>
<path d="M245.4 121.5h.1M245.4 121.5v6.6M247.6 121.5h.1M247.6 121.5v6.6M249.8 121.5h.1M249.8 121.5v6.6M256.5 137h6.6M263.1 137h.1M115.1 154.7h.1M115.1 154.7v2.2M218.9 141.4h.1M218.9 145.8h.1"/>
<path d="M218.9 143.6h.1M218.9 150.2h.1M218.9 156.9h.1M218.9 141.4h6.6M218.9 145.8h6.6M218.9 143.6h6.6M218.9 150.2h6.6M218.9 156.9h6.6M256.5 150.2h6.6M256.5 159.1h6.6M256.5 152.5h6.6M263.1 159.1h.1"/>
<path d="M263.1 150.2h.1M263.1 152.5h.1M115.1 165.7h.1M115.1 163.5v2.2M176.9 174.6h.1M176.9 174.6v2.2M188 174.6h.1M188 174.6v2.2M188 179v2.2M218.9 170.1h.1M218.9 172.3h.1M218.9 176.8h.1"/>
<path d="M218.9 179h.1M218.9 170.1h6.6M218.9 172.3h6.6M218.9 179h6.6M218.9 176.8h6.6M256.5 179h6.6M256.5 174.6h6.6M256.5 161.3h6.6M263.1 179h.1M263.1 174.6h.1M263.1 161.3h.1M176.9 185.6h.1"/>
<path d="M176.9 183.4v2.2M188 181.2h.1M243.2 198.9h.1M243.2 192.2v6.7M245.4 198.9h.1M245.4 192.2v6.7M247.6 198.9h.1M247.6 192.2v6.7"/>
</g>
<circle cx="285.2" cy="161.3" r=".43" fill="#f0f"/>
<circle cx="285.2" cy="161.3" r=".43" fill="none" stroke="#f0f" stroke-width=".21"/>
<circle cx="291.8" cy="161.3" r=".43" fill="#f0f"/>
<circle cx="291.8" cy="161.3" r=".43" fill="none" stroke="#f0f" stroke-width=".21"/>
<circle cx="269.7" cy="161.3" r=".43" fill="#f0f"/>
<circle cx="269.7" cy="161.3" r=".43" fill="none" stroke="#f0f" stroke-width=".21"/>
<circle cx="274.1" cy="145.8" r=".42" fill="#f0f"/>
<circle cx="274.1" cy="145.8" r=".42" fill="none" stroke="#f0f" stroke-width=".21"/>
<circle cx="265.3" cy="150.2" r=".43" fill="#f0f"/>
<circle cx="265.3" cy="150.2" r=".43" fill="none" stroke="#f0f" stroke-width=".21"/>
<circle cx="285.2" cy="174.5" r=".43" fill="#f0f"/>
<circle cx="285.2" cy="174.5" r=".43" fill="none" stroke="#f0f" stroke-width=".21"/>
<circle cx="245.4" cy="201.1" r=".4" fill="#f0f"/>
<circle cx="245.4" cy="201.1" r=".4" fill="none" stroke="#f0f" stroke-width=".21"/>
<circle cx="201.2" cy="170.1" r=".42" fill="#f0f"/>
<circle cx="201.2" cy="170.1" r=".42" fill="none" stroke="#f0f" stroke-width=".21"/>
<circle cx="201.2" cy="172.3" r=".42" fill="#f0f"/>
<circle cx="201.2" cy="172.3" r=".42" fill="none" stroke="#f0f" stroke-width=".21"/>
<circle cx="201.2" cy="185.6" r=".42" fill="#f0f"/>
<circle cx="201.2" cy="185.6" r=".42" fill="none" stroke="#f0f" stroke-width=".21"/>
<circle cx="212.3" cy="179" r=".4" fill="#f0f"/>
<circle cx="212.3" cy="179" r=".4" fill="none" stroke="#f0f" stroke-width=".21"/>
<circle cx="146" cy="134.8" r=".4" fill="#f0f"/>
<circle cx="146" cy="134.8" r=".4" fill="none" stroke="#f0f" stroke-width=".21"/>
<circle cx="115" cy="121.5" r=".43" fill="#f0f"/>
<circle cx="115" cy="121.5" r=".43" fill="none" stroke="#f0f" stroke-width=".21"/>
<circle cx="311.7" cy="161.3" r=".42" fill="#f0f"/>
<circle cx="311.7" cy="161.3" r=".42" fill="none" stroke="#f0f" stroke-width=".21"/>
<circle cx="280.8" cy="117.1" r=".43" fill="#f0f"/>
<circle cx="280.8" cy="117.1" r=".43" fill="none" stroke="#f0f" stroke-width=".21"/>
<circle cx="327.2" cy="108.2" r=".43" fill="#f0f"/>
<circle cx="327.2" cy="108.2" r=".43" fill="none" stroke="#f0f" stroke-width=".21"/>
<circle cx="115" cy="150.2" r=".43" fill="#f0f"/>
<circle cx="115" cy="150.2" r=".43" fill="none" stroke="#f0f" stroke-width=".21"/>
<circle cx="267.5" cy="112.7" r=".4" fill="#f0f"/>
<circle cx="267.5" cy="112.7" r=".4" fill="none" stroke="#f0f" stroke-width=".21"/>
<circle cx="126.1" cy="121.5" r=".43" fill="#f0f"/>
<circle cx="126.1" cy="121.5" r=".43" fill="none" stroke="#f0f" stroke-width=".21"/>
<circle cx="130.5" cy="150.2" r=".43" fill="#f0f"/>
<circle cx="130.5" cy="150.2" r=".43" fill="none" stroke="#f0f" stroke-width=".21"/>
<circle cx="216.7" cy="97.2" r=".43" fill="#f0f"/>
<circle cx="216.7" cy="97.2" r=".43" fill="none" stroke="#f0f" stroke-width=".21"/>
<circle cx="336" cy="53" r=".43" fill="#f0f"/>
<circle cx="336" cy="53" r=".43" fill="none" stroke="#f0f" stroke-width=".21"/>
<circle cx="327.2" cy="92.8" r=".43" fill="#f0f"/>
<circle cx="327.2" cy="92.8" r=".43" fill="none" stroke="#f0f" stroke-width=".21"/>
<circle cx="243.2" cy="86.1" r=".43" fill="#f0f"/>
<circle cx="243.2" cy="86.1" r=".43" fill="none" stroke="#f0f" stroke-width=".21"/>
<circle cx="320.5" cy="114.9" r=".43" fill="#f0f"/>
<circle cx="320.5" cy="114.9" r=".43" fill="none" stroke="#f0f" stroke-width=".21"/>
<circle cx="274.1" cy="114.9" r=".43" fill="#f0f"/>
<circle cx="274.1" cy="114.9" r=".43" fill="none" stroke="#f0f" stroke-width=".21"/>
<circle cx="320.5" cy="53" r=".43" fill="#f0f"/>
<circle cx="320.5" cy="53" r=".43" fill="none" stroke="#f0f" stroke-width=".21"/>
<circle cx="313.9" cy="53" r=".43" fill="#f0f"/>
<circle cx="313.9" cy="53" r=".43" fill="none" stroke="#f0f" stroke-width=".21"/>
<circle cx="327.2" cy="53" r=".43" fill="#f0f"/>
<circle cx="327.2" cy="53" r=".43" fill="none" stroke="#f0f" stroke-width=".21"/>
<circle cx="313.9" cy="117.1" r=".43" fill="#f0f"/>
<circle cx="313.9" cy="117.1" r=".43" fill="none" stroke="#f0f" stroke-width=".21"/>
<circle cx="307.3" cy="53" r=".43" fill="#f0f"/>
<circle cx="307.3" cy="53" r=".43" fill="none" stroke="#f0f" stroke-width=".21"/>
<circle cx="307.3" cy="112.7" r=".42" fill="#f0f"/>
<circle cx="307.3" cy="112.7" r=".42" fill="none" stroke="#f0f" stroke-width=".21"/>
<circle cx="300.6" cy="110.4" r=".42" fill="#f0f"/>
<circle cx="300.6" cy="110.4" r=".42" fill="none" stroke="#f0f" stroke-width=".21"/>
<circle cx="287.4" cy="110.4" r=".43" fill="#f0f"/>
<circle cx="287.4" cy="110.4" r=".43" fill="none" stroke="#f0f" stroke-width=".21"/>
<text font-size="16.9" fill="#b3b3b3" x="144.7" y="208.6" transform="rotate(-45 144.7 208.6)">E/SC25H11RevA/00392794</text>
<text font-size="2.8" x="344.9" y="274.4">MPOS-STD2-EV KIT - Battery Charger</text>
<g font-size="2">
<text x="242.8" y="71.2" transform="rotate(-90 242.8 71.2)">1</text>
<text x="267.1" y="71.2" transform="rotate(-90 267.1 71.2)">1</text>
<text x="273.7" y="71.2" transform="rotate(-90 273.7 71.2)">1</text>
<text x="280.3" y="71.2" transform="rotate(-90 280.3 71.2)">1</text>
<text x="287" y="71.2" transform="rotate(-90 287 71.2)">1</text>
<text x="209.6" y="86.6" transform="rotate(-90 209.6 86.6)">1</text>
<text x="125.6" y="108.7" transform="rotate(-90 125.6 108.7)">1</text>
<text x="130.1" y="108.7" transform="rotate(-90 130.1 108.7)">1</text>
<text x="145.5" y="108.7" transform="rotate(-90 145.5 108.7)">1</text>
<text x="221.8" y="129.9">17</text>
<text x="238.3" y="126.6" transform="rotate(-90 238.3 126.6)">1</text>
<text x="240.6" y="126.6" transform="rotate(-90 240.6 126.6)">26</text>
<text x="242.8" y="126.6" transform="rotate(-90 242.8 126.6)">27</text>
<text x="245" y="126.6" transform="rotate(-90 245 126.6)">28</text>
<text x="247.2" y="126.6" transform="rotate(-90 247.2 126.6)">25</text>
<text x="249.4" y="126.6" transform="rotate(-90 249.4 126.6)">22</text>
<text x="222.9" y="134.3">4</text>
<text x="222.9" y="136.5">5</text>
<text x="258.1" y="136.5">8</text>
<text x="221.8" y="143.2">11</text>
<text x="222.9" y="138.7">6</text>
<text x="222.9" y="141">7</text>
<text x="221.8" y="145.4">10</text>
<text x="221.8" y="149.8">12</text>
<text x="258.1" y="149.8">23</text>
<text x="258.1" y="152">24</text>
<text x="311.3" y="150.7" transform="rotate(-90 311.3 150.7)">1</text>
<text x="221.8" y="156.4">15</text>
<text x="258.1" y="158.6">20</text>
<text x="258.1" y="160.8">21</text>
<text x="333.4" y="159.7" transform="rotate(-90 333.4 159.7)">MT1</text>
<text x="326.8" y="165.3">1</text>
<text x="326.8" y="167.5">2</text>
<text x="222.9" y="169.7">2</text>
<text x="222.9" y="171.9">3</text>
<text x="326.8" y="169.7">3</text>
<text x="221.8" y="176.3">18</text>
<text x="221.8" y="178.5">19</text>
<text x="258.1" y="178.5">16</text>
<text x="258.1" y="174.1">14</text>
<text x="333.4" y="180.2" transform="rotate(-90 333.4 180.2)">MT2</text>
<text x="242.8" y="194.9" transform="rotate(-90 242.8 194.9)">9</text>
<text x="245" y="196" transform="rotate(-90 245 196)">13</text>
<text x="247.2" y="196" transform="rotate(-90 247.2 196)">29</text>
</g>
<g font-size="2" fill="#004080">
<text x="226.6" y="131.3">LDO</text>
<text x="226.6" y="135.7">CEN_N</text>
<text x="226.6" y="137.9">PEN1</text>
<text x="239.7" y="137.6" transform="rotate(-90 239.7 137.6)">DONE_N</text>
<text x="242" y="136.1" transform="rotate(-90 242 136.1)">DOK_N</text>
<text x="244.2" y="136.1" transform="rotate(-90 244.2 136.1)">UOK_N</text>
<text x="246.4" y="135.3" transform="rotate(-90 246.4 135.3)">FLT_N</text>
<text x="248.6" y="134.6" transform="rotate(-90 248.6 134.6)">OT_N</text>
<text x="250.8" y="136.2" transform="rotate(-90 250.8 136.2)">CHG_N</text>
<text x="253" y="137.9">VL</text>
<text x="226.6" y="140.1">PEN2</text>
<text x="226.6" y="142.4">PSET</text>
<text x="226.6" y="146.8">CT</text>
<text x="226.6" y="144.6">ISET</text>
<text x="226.6" y="151.2">USUS</text>
<text x="250.4" y="151.2">SYS1</text>
<text x="250.4" y="153.4">SYS2</text>
<text x="226.6" y="157.8">THMEN</text>
<text x="249.3" y="160">BATT1</text>
<text x="249.3" y="162.2">BATT2</text>
<text x="330.5" y="166.7">1</text>
<text x="334.8" y="166.4" transform="rotate(-90 334.8 166.4)">MT1</text>
<text x="226.6" y="171.1">DC_IN1</text>
<text x="226.6" y="173.3">DC_IN2</text>
<text x="330.5" y="168.9">2</text>
<text x="330.5" y="171.1">3</text>
<text x="334.8" y="173.5" transform="rotate(-90 334.8 173.5)">MT2</text>
<text x="226.6" y="177.7">USB_VBUS1</text>
<text x="226.6" y="179.9">USB_VBUS2</text>
<text x="247.9" y="179.9">THMSW</text>
<text x="251.1" y="175.5">THM</text>
<text x="244.2" y="191.1" transform="rotate(-90 244.2 191.1)">GND1</text>
<text x="246.4" y="191.1" transform="rotate(-90 246.4 191.1)">GND2</text>
<text x="248.6" y="191.1" transform="rotate(-90 248.6 191.1)">GND_EP</text>
</g>
<g font-size="1.9">
<text x="228.2" y="50.4">V_SBAT_VDD</text>
<text x="329.8" y="48.2">V_SBAT_VDD</text>
<text x="186.2" y="70.3">V_LDO_USB_CHRG</text>
<text x="210.5" y="70.3">V_LDO_USB_CHRG</text>
<text x="271.9" y="141">V_VSYSTEM</text>
<text x="289.6" y="154.3">V_SBAT</text>
<text x="199" y="165.3">V_VBUS</text>
<text x="170.3" y="193.8">ICharge Max</text>
<text x="170.3" y="195.7">10K = 300mA</text>
<text x="340" y="263.7">Copyright © 2014 - Maxim Integrated Products</text>
<text x="338.2" y="271.4">Title</text>
<text x="338.2" y="278">Size</text>
<text x="338.9" y="281.3">A3</text>
<text x="347.1" y="278">Document Number</text>
<text x="347.1" y="281.3">LAC2530</text>
<text x="411.2" y="278">Rev</text>
<text x="413.8" y="280.9">A</text>
<text x="338.2" y="284.6">Date:</text>
<text x="349.7" y="284.6">Friday, October 10, 2014</text>
<text x="382.4" y="284.6">Sheet</text>
<text x="393.5" y="284.6">4</text>
<text x="400.1" y="284.6">of</text>
<text x="406.8" y="284.6">16</text>
</g>
<g font-size="1.9" fill="#000080">
<text x="236.6" y="65.9">R83</text>
<text x="241" y="61">TP34</text>
<text x="265.3" y="61">TP35</text>
<text x="271.9" y="61">TP36</text>
<text x="278.6" y="61">TP37</text>
<text x="285.2" y="61">TP38</text>
<text x="300.3" y="60.1" transform="rotate(-90 300.3 60.1)">1M</text>
<text x="306.9" y="60.1" transform="rotate(-90 306.9 60.1)">1M</text>
<text x="313.6" y="60.1" transform="rotate(-90 313.6 60.1)">1M</text>
<text x="320.2" y="60.1" transform="rotate(-90 320.2 60.1)">1M</text>
<text x="329.4" y="61.4">R80</text>
<text x="329.4" y="63.6">1M</text>
<text x="347.1" y="61.4">R81</text>
<text x="347.1" y="63.6">82R</text>
<text x="236.6" y="68.1">1M</text>
<text x="300.3" y="70.1" transform="rotate(-90 300.3 70.1)">R82</text>
<text x="306.9" y="70.1" transform="rotate(-90 306.9 70.1)">R12</text>
<text x="313.6" y="70.1" transform="rotate(-90 313.6 70.1)">R10</text>
<text x="320.2" y="70.1" transform="rotate(-90 320.2 70.1)">R11</text>
<text x="207.9" y="76.5">TP9</text>
<text x="348.4" y="72.5">D9</text>
<text x="348.4" y="75.1">LNJ926W8CRA</text>
<text x="241" y="78">NA</text>
<text x="265.3" y="78">NA</text>
<text x="271.9" y="78">NA</text>
<text x="278.6" y="78">NA</text>
<text x="285.2" y="78">NA</text>
<text x="207.9" y="93.5">NA</text>
<text x="349.3" y="90.2">Q8</text>
<text x="349.3" y="92.4">FDV303N</text>
<text x="123.9" y="98.6">TP10TP11</text>
<text x="143.8" y="98.6">TP33</text>
<text x="227.7" y="105.6">C19</text>
<text x="227.7" y="107.8">10UF</text>
<text x="123.9" y="115.6">NA</text>
<text x="128.3" y="115.6">NA</text>
<text x="143.8" y="115.6">NA</text>
<text x="117.3" y="127.7">R19</text>
<text x="117.3" y="129.9">100K</text>
<text x="269.7" y="132.2">C20</text>
<text x="269.7" y="134.4">100NF</text>
<text x="309.5" y="140.5">TP7</text>
<text x="276.4" y="154.3">C21</text>
<text x="117.3" y="158.7">R15</text>
<text x="117.3" y="160.9">100K</text>
<text x="276.4" y="156.5">10UF</text>
<text x="298.5" y="156.5">R92</text>
<text x="298.5" y="158.7">0R</text>
<text x="309.5" y="157.6">NA</text>
<text x="287.4" y="169.7">C22</text>
<text x="287.4" y="171.9">4,7UF</text>
<text x="148.2" y="178.6">R93</text>
<text x="165.9" y="178.6">R16</text>
<text x="179.1" y="178.6">R17</text>
<text x="336" y="178.6">J2</text>
<text x="148.2" y="180.8">100K</text>
<text x="165.9" y="180.8">1K5</text>
<text x="179.1" y="180.8">10K</text>
<text x="190.2" y="180.8">C23</text>
<text x="190.2" y="183">68NF</text>
<text x="203.4" y="180.8">C24</text>
<text x="203.4" y="183">10UF</text>
<text x="287.4" y="183">R18</text>
<text x="287.4" y="185.2">10K</text>
<text x="336" y="180.8">SM03B-SRSS-TB</text>
<text x="225.5" y="196.2">MAX8934EETI+</text>
<text x="225.5" y="194">U2</text>
</g>
<g font-size="1.9" fill="#f00">
<text x="342.7" y="113.2">USB_CHG_FLT_N</text>
<text x="342.7" y="108.7">USB_CHG_DONE_N</text>
<text x="342.7" y="110.9">USB_CHG_DOK_N</text>
<text x="342.7" y="115.4">USB_CHG_OT_N</text>
<text x="342.7" y="117.6">USB_CHG_CHG_N</text>
<text x="81.5" y="122.2">USB_CHG_PWREN_N</text>
<text x="78.8" y="150.7">USB_CHG_SUSPEND_N</text>
</g>
<g font-size="1.6">
<text x="43.9" y="1.7">5</text>
<text x="126.9" y="1.7">4</text>
<text x="210" y="1.7">3</text>
<text x="293.1" y="1.7">2</text>
<text x="376.2" y="1.7">1</text>
<text x=".7" y="39">D</text>
<text x="418.4" y="39">D</text>
<text x=".7" y="109.7">C</text>
<text x="418.4" y="109.7">C</text>
<text x=".7" y="180.4">B</text>
<text x="418.4" y="180.4">B</text>
<text x=".7" y="251.1">A</text>
<text x="418.4" y="251.1">A</text>
<text x="43.9" y="286.7">5</text>
<text x="126.9" y="286.7">4</text>
<text x="210" y="286.7">3</text>
<text x="293.1" y="286.7">2</text>
<text x="376.2" y="286.7">1</text>
</g>
</svg>
